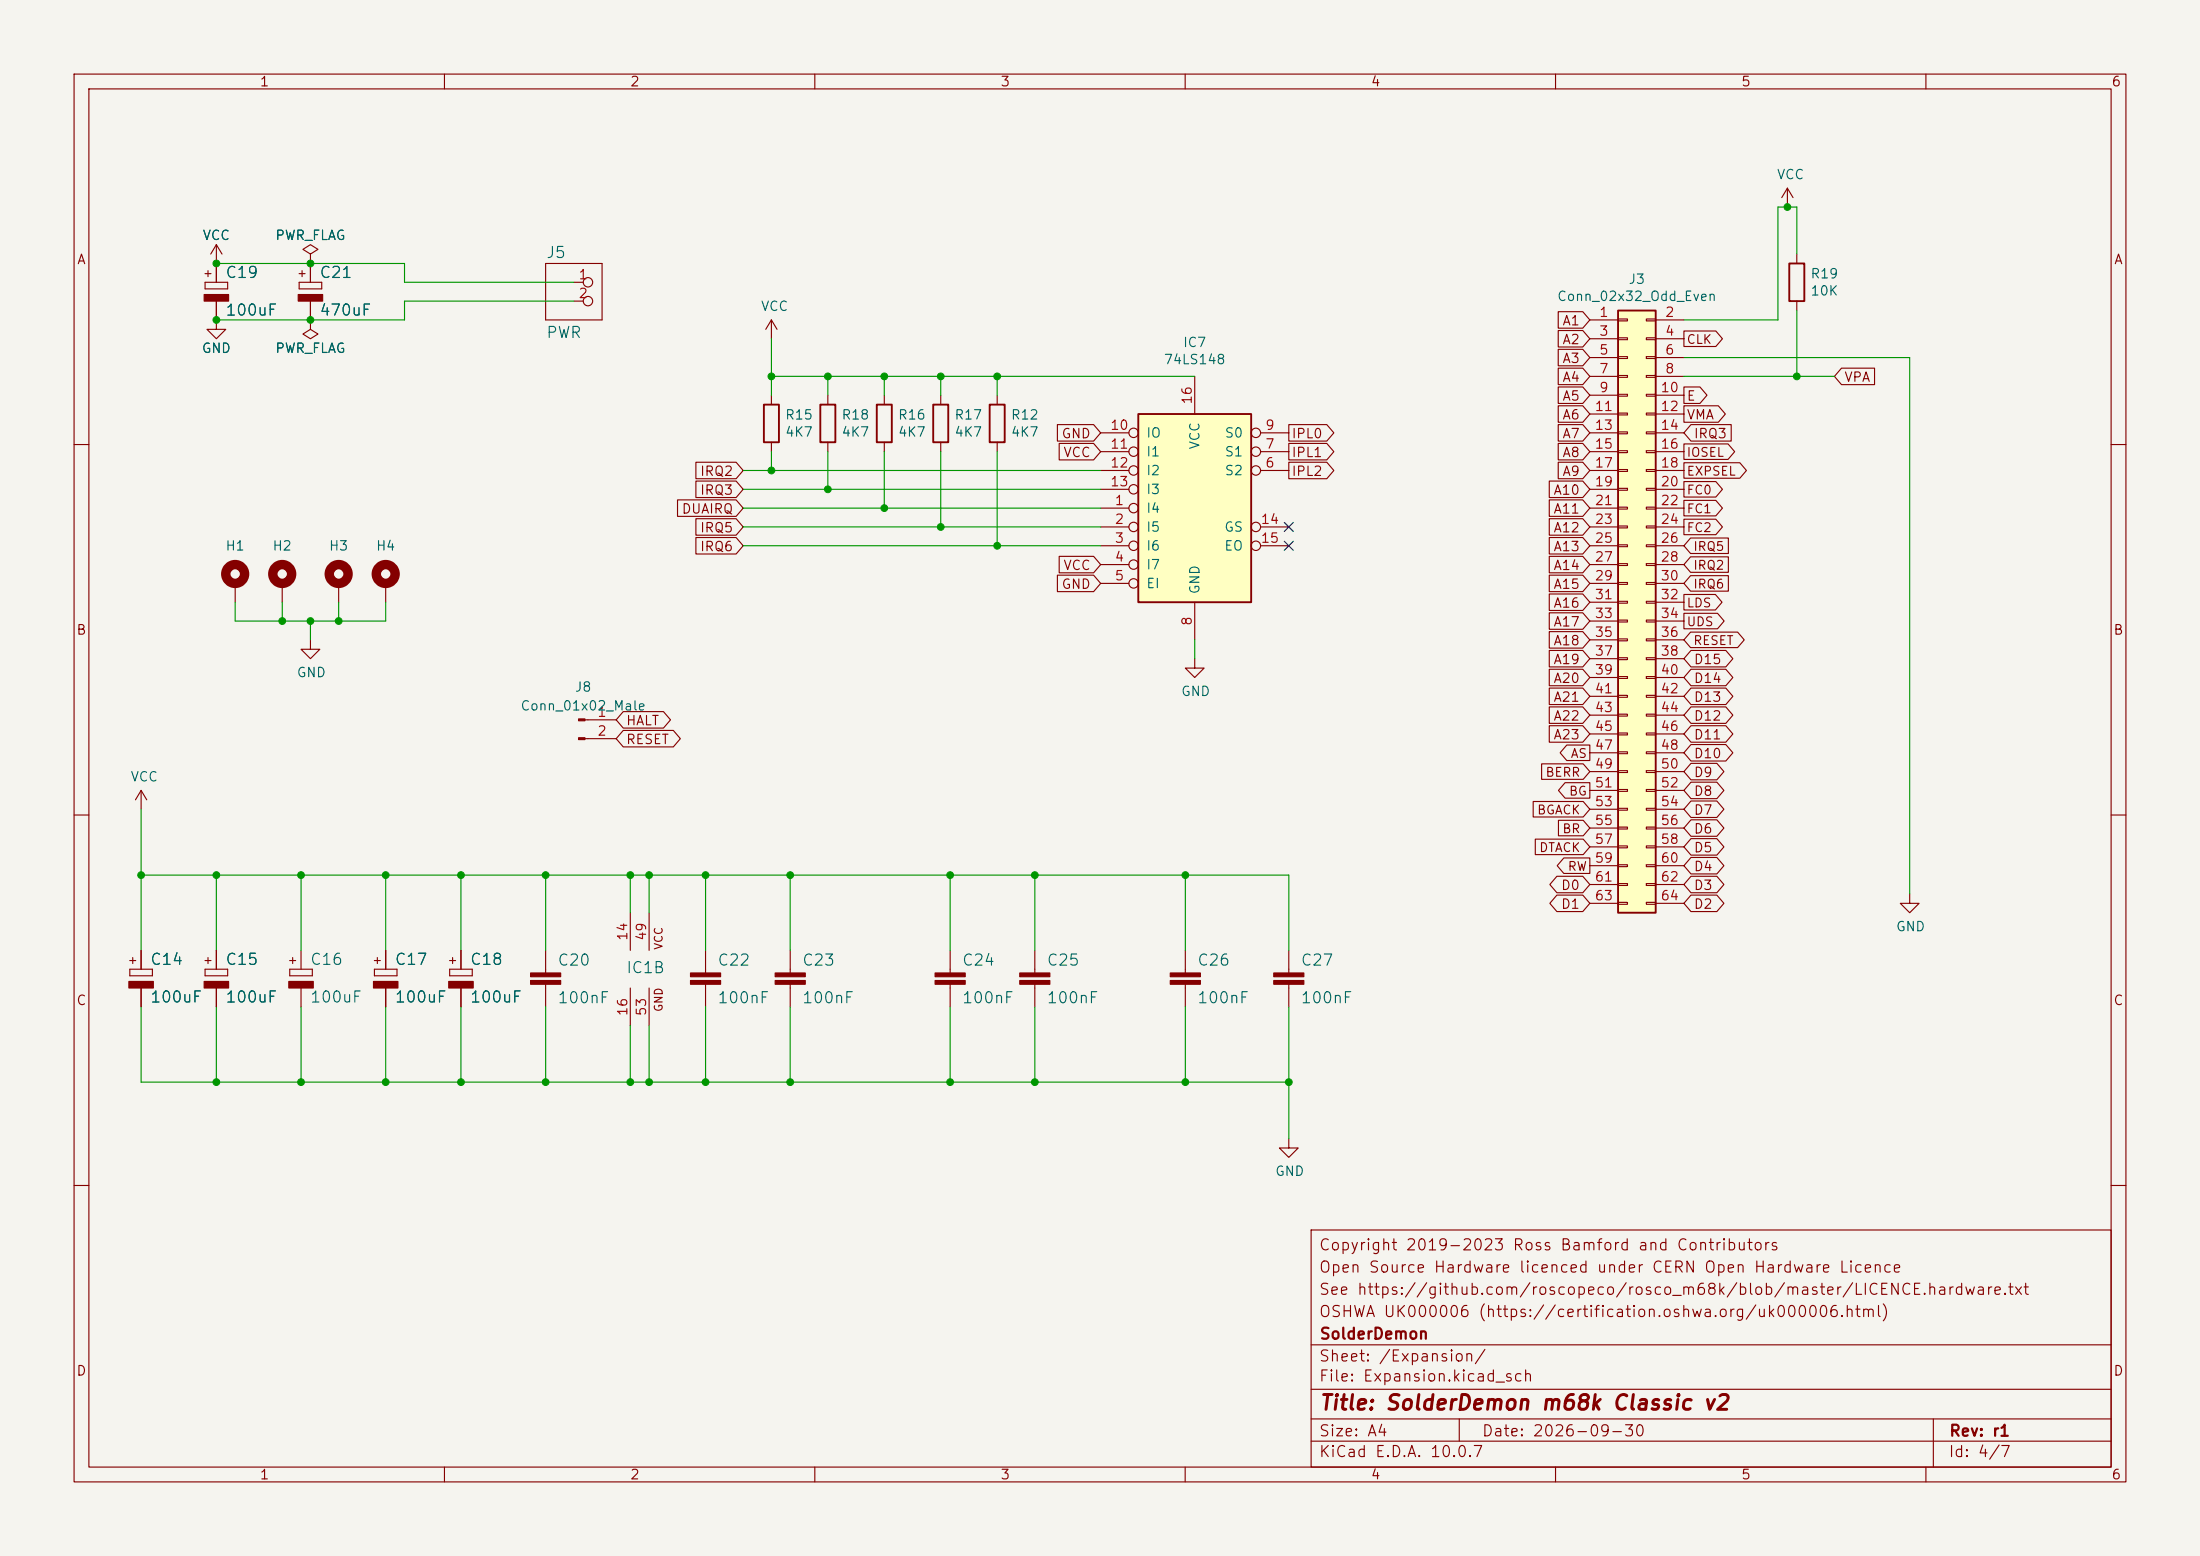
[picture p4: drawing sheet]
<svg xmlns="http://www.w3.org/2000/svg" width="297mm" height="210mm" viewBox="0 0 297 210" stroke-linecap="round" stroke-linejoin="round" font-family="sans-serif">
<path d="M0 0h297v210h-297z" fill="#f5f4ef" stroke="#f5f4ef" stroke-width=".14"/>
<g fill="none" stroke="#840000" stroke-width=".15">
<path d="M10 10h277v190h-277zM12 12h273v186h-273zM60 10v2M110 10v2M160 10v2M210 10v2M260 10v2M27.7 38.1h3v.9h-3zM29.2 33l-.8 1.3M29.2 33l.8 1.3M29.2 33v5.1M40.4 38.1h3v.9h-3z"/>
<path d="M41.9 34.3l1-.6-1-.7-1 .7 1 .6v1.3M41.9 35.6h.1M41.9 35.6v2.5M29.2 40.6v3.9h1.3l-1.3 1.2-1.3-1.2h1.3M41.9 40.6v2.6M104.1 43.2l-.7 1.3M104.1 43.2l.8 1.3M104.1 43.2v2.5M104.1 53.3v1.3M104.1 59.7v1.3M119.4 53.3v1.3M119.4 59.7v1.3"/>
<path d="M127 53.3v1.3M127 59.7v1.3M134.6 53.3v1.3M134.6 59.7v1.3M10 60h2M45.7 78.7v2.6M285 60h2M10 110h2M19 106.7l-.7 1.3M19 106.7l.8 1.3M19 106.7v2.5M285 110h2"/>
<path d="M39.1 130.8h3.1v.9h-3.1zM40.6 128.3v2.5M40.6 133.4v2.5M60.7 130.8h3.1v.9h-3.1zM62.2 128.3v2.5M62.2 133.4v2.5M73.7 128.3v3M73.7 132.8v3.1M95.2 128.3v3M95.2 132.8v3.1M257.8 120.7v1.2h1.3l-1.3 1.3-1.3-1.3h1.3M10 160h2"/>
<path d="M177 166h108v32h-108zM285 160h2M60 198v2M110 198v2M160 198v2M177 194.5h108M177 191.5h108M177 187.5h108M177 181.5h108M197 191.5v3M210 198v2M260 198v2"/>
<path d="M261 191.5v6.5"/>
</g>
<g fill="#840000" stroke="#840000" stroke-width=".15">
<path d="M93.2 131.3h4.1v.5h-4.1z"/>
<path d="M93.2 132.3h4.1v.5h-4.1z"/>
<path d="M39 132.5h3.3v.9h-3.3z"/>
<path d="M27.6 39.8h3.3v.8h-3.3z"/>
<path d="M71.6 131.3h4.1v.5h-4.1z"/>
<path d="M71.6 132.3h4.1v.5h-4.1z"/>
<path d="M40.3 39.8h3.3v.8h-3.3z"/>
<path d="M60.6 132.5h3.3v.9h-3.3z"/>
</g>
<circle cx="45.7" cy="77.5" r="1.27" fill="none" stroke="#840000" stroke-width="1.3"/>
<path d="M103.1 54.6h2.1v5.1h-2.1zM118.4 54.6h2v5.1h-2zM126 54.6h2v5.1h-2zM133.6 54.6h2v5.1h-2z" fill="none" stroke="#840000" stroke-width=".25"/>
<path d="M218.4 41.9h5.1v81.3h-5.1z" fill="#ffffc2"/>
<path d="M218.4 41.9h5.1v81.3h-5.1z" fill="none" stroke="#840000" stroke-width=".25"/>
<g fill="none" stroke="#840000" stroke-width=".15">
<path d="M73.7 35.6h7.6v7.6h-7.6zM77.5 38.1h1.2M41.9 43.2v1.3l1 .6-1 .6-1-.6 1-.6M41.9 43.2h.1M77.5 40.6h1.2M214.6 43.2h3.8M214.6 45.7h3.8M214.6 48.3h3.8M214.6 50.8h3.8M214.6 53.3h3.8M214.6 55.9h3.8M214.6 58.4h3.8"/>
<path d="M218.4 43.1h1.3v.2h-1.3zM218.4 45.6h1.3v.2h-1.3zM218.4 48.1h1.3v.3h-1.3zM218.4 50.7h1.3v.2h-1.3zM218.4 53.2h1.3v.3h-1.3zM218.4 55.8h1.3v.2h-1.3zM218.4 58.3h1.3v.2h-1.3zM222.2 43.1h1.3v.2h-1.3zM222.2 45.6h1.3v.2h-1.3zM222.2 48.1h1.3v.3h-1.3zM222.2 50.7h1.3v.2h-1.3zM222.2 53.2h1.3v.3h-1.3z"/>
<path d="M222.2 55.8h1.3v.2h-1.3zM222.2 58.3h1.3v.2h-1.3zM223.5 43.2h3.8M223.5 45.7h3.8M223.5 48.3h3.8M223.5 50.8h3.8M223.5 53.3h3.8M223.5 55.9h3.8M223.5 58.4h3.8M214.6 61h3.8M214.6 63.5h3.8M214.6 66h3.8"/>
<path d="M214.6 68.6h3.8M214.6 71.1h3.8M214.6 73.7h3.8M214.6 76.2h3.8M214.6 78.7h3.8M218.4 60.8h1.3v.3h-1.3zM218.4 63.4h1.3v.2h-1.3zM218.4 65.9h1.3v.3h-1.3zM218.4 68.5h1.3v.2h-1.3zM218.4 71h1.3v.2h-1.3zM218.4 73.5h1.3v.3h-1.3zM218.4 76.1h1.3v.2h-1.3z"/>
<path d="M218.4 78.6h1.3v.3h-1.3zM222.2 60.8h1.3v.3h-1.3zM222.2 63.4h1.3v.2h-1.3zM222.2 65.9h1.3v.3h-1.3zM222.2 68.5h1.3v.2h-1.3zM222.2 71h1.3v.2h-1.3zM222.2 73.5h1.3v.3h-1.3zM222.2 76.1h1.3v.2h-1.3zM222.2 78.6h1.3v.3h-1.3zM223.5 61h3.8M223.5 63.5h3.8M223.5 66h3.8"/>
<path d="M223.5 68.6h3.8M223.5 71.1h3.8M223.5 73.7h3.8M223.5 76.2h3.8M223.5 78.7h3.8M214.6 81.3h3.8M214.6 83.8h3.8M214.6 86.4h3.8M214.6 88.9h3.8M214.6 91.4h3.8M214.6 94h3.8M214.6 96.5h3.8"/>
<path d="M214.6 99.1h3.8M218.4 81.2h1.3v.2h-1.3zM218.4 83.7h1.3v.2h-1.3zM218.4 86.2h1.3v.3h-1.3zM218.4 88.8h1.3v.2h-1.3zM218.4 91.3h1.3v.3h-1.3zM218.4 93.9h1.3v.2h-1.3zM218.4 96.4h1.3v.2h-1.3zM218.4 98.9h1.3v.3h-1.3zM222.2 81.2h1.3v.2h-1.3zM222.2 83.7h1.3v.2h-1.3zM222.2 86.2h1.3v.3h-1.3z"/>
<path d="M222.2 88.8h1.3v.2h-1.3zM222.2 91.3h1.3v.3h-1.3zM222.2 93.9h1.3v.2h-1.3zM222.2 96.4h1.3v.2h-1.3zM222.2 98.9h1.3v.3h-1.3zM223.5 81.3h3.8M223.5 83.8h3.8M223.5 86.4h3.8M223.5 88.9h3.8M223.5 91.4h3.8M223.5 94h3.8M223.5 96.5h3.8"/>
<path d="M223.5 99.1h3.8M214.6 101.6h3.8M214.6 104.1h3.8M214.6 106.7h3.8M214.6 109.2h3.8M214.6 111.8h3.8M214.6 114.3h3.8M214.6 116.8h3.8M214.6 119.4h3.8M218.4 101.5h1.3v.2h-1.3zM218.4 104h1.3v.3h-1.3zM218.4 106.6h1.3v.2h-1.3z"/>
<path d="M218.4 109.1h1.3v.2h-1.3zM218.4 111.6h1.3v.3h-1.3zM218.4 114.2h1.3v.2h-1.3zM218.4 116.7h1.3v.3h-1.3zM218.4 119.3h1.3v.2h-1.3zM222.2 101.5h1.3v.2h-1.3zM222.2 104h1.3v.3h-1.3zM222.2 106.6h1.3v.2h-1.3zM222.2 109.1h1.3v.2h-1.3zM222.2 111.6h1.3v.3h-1.3zM222.2 114.2h1.3v.2h-1.3zM222.2 116.7h1.3v.3h-1.3z"/>
<path d="M222.2 119.3h1.3v.2h-1.3zM223.5 101.6h3.8M223.5 104.1h3.8M223.5 106.7h3.8M223.5 109.2h3.8M223.5 111.8h3.8M223.5 114.3h3.8M223.5 116.8h3.8M223.5 119.4h3.8M50.5 130.8h3.1v.9h-3.1zM52.1 128.3v2.5M52.1 133.4v2.5"/>
<path d="M85.1 123.2v5.1M85.1 133.4v5M87.6 123.2v5.1M87.6 133.4v5M214.6 121.9h3.8M218.4 121.8h1.3v.2h-1.3zM222.2 121.8h1.3v.2h-1.3zM223.5 121.9h3.8"/>
<circle cx="79.4" cy="38.1" r=".63"/>
<circle cx="79.4" cy="40.6" r=".63"/>
</g>
<path d="M50.4 132.5h3.3v.9h-3.3z" fill="#840000" stroke="#840000" stroke-width=".15"/>
<path d="M153.7 55.9h15.2v25.4h-15.2z" fill="#ffffc2"/>
<path d="M241.6 35.6h2v5h-2zM110.7 54.6h2.1v5.1h-2.1zM153.7 55.9h15.2v25.4h-15.2z" fill="none" stroke="#840000" stroke-width=".25"/>
<g fill="none" stroke="#840000" stroke-width=".15">
<path d="M29.2 35.6v2.5M41.9 35.6h.1M41.9 35.6v2.5M241.3 25.4l-.8 1.3M241.3 25.4l.8 1.3M241.3 25.4v2.5M242.6 34.3v1.3M29.2 40.6v2.6M41.9 43.2h.1M41.9 40.6v2.6M111.8 53.3v1.3M111.8 59.7v1.3"/>
<path d="M142.8 57.3h4.8l1 1.1-1 1.1h-4.8zM143 59.8h4.6l1 1.2-1 1.1h-4.6zM148.6 58.4h3.8M161.3 50.8v5.1M170.2 58.4h3.8M174 57.3h5.1l1 1.1-1 1.1h-5.1zM174 59.8h5.1l1 1.2-1 1.1h-5.1zM210.4 52.2h3.3l.9 1.1-.9 1.2h-3.3zM210.4 49.7h3.3l.9 1.1-.9 1.1h-3.3zM210.4 57.3h3.3l.9 1.1-.9 1.1h-3.3zM210.4 42.1h3.3l.9 1.1-.9 1.1h-3.3zM210.4 47.1h3.3l.9 1.2-.9 1.1h-3.3z"/>
<path d="M210.4 44.6h3.3l.9 1.1-.9 1.1h-3.3zM210.4 54.8h3.3l.9 1.1-.9 1.1h-3.3zM210.4 59.8h3.3l.9 1.2-.9 1.1h-3.3zM227.3 59.9h6l.9 1.1-.9 1h-6zM227.3 54.8h4.7l.9 1.1-.9 1.1h-4.7zM227.3 52.2h2.2l.9 1.1-.9 1.2h-2.2zM227.3 44.7h4.3l.9 1-.9 1.1h-4.3zM228.3 57.3h5.4v2.2h-5.4l-1-1.1zM242.6 40.6v1.3M248.6 49.7h4.5v2.2h-4.5l-1-1.1zM31.7 78.7v2.6M38.1 78.7v2.6"/>
<path d="M52.1 78.7v2.6M91.5 67.5h7.9l.9 1.1-.9 1.1h-7.9zM93.9 64.9h5.5l.9 1.1-.9 1.2h-5.5zM93.9 72.5h5.5l.9 1.2-.9 1.1h-5.5zM93.9 62.4h5.5l.9 1.1-.9 1.1h-5.5zM93.9 70h5.5l.9 1.1-.9 1.1h-5.5zM142.8 77.6h4.8l1 1.1-1 1.2h-4.8zM143 75.1h4.6l1 1.1-1 1.1h-4.6zM148.6 68.6h3.8M148.6 71.1h3.8M148.6 73.7h3.8M148.6 76.2h3.8"/>
<path d="M148.6 78.7h3.8M148.6 63.5h3.8M148.6 61h3.8M148.6 66h3.8M170.2 71.1h3.8M170.2 73.7h3.8M170.2 63.5h3.8M170.2 61h3.8M174 62.4h5.1l1 1.1-1 1.1h-5.1zM209.2 75.1h4.5l.9 1.1-.9 1.1h-4.5zM209.2 77.6h4.5l.9 1.1-.9 1.2h-4.5zM209.2 72.5h4.5l.9 1.2-.9 1.1h-4.5z"/>
<path d="M209.2 70h4.5l.9 1.1-.9 1.1h-4.5zM209.2 67.5h4.5l.9 1.1-.9 1.1h-4.5zM209.2 64.9h4.5l.9 1.1-.9 1.2h-4.5zM210.4 62.4h3.3l.9 1.1-.9 1.1h-3.3zM227.3 67.5h4.3l.9 1.1-.9 1h-4.3zM227.3 70.1h4.3l.9 1-.9 1.1h-4.3zM227.3 65h4.3l.9 1-.9 1.1h-4.3zM227.3 62.5h7.6l.9 1-.9 1h-7.6zM228.2 72.6h5.1v2.1h-5.1l-.9-1zM228.2 77.7h5.1v2.1h-5.1l-.9-1.1zM228.2 75.2h5.1v2h-5.1l-.9-1zM41.9 86.4v1.2h1.3l-1.3 1.3-1.3-1.3h1.3"/>
<path d="M79 97.2h4.2M79 99.7h4.2M84.1 96h5.5l.9 1.2-.9 1.1h-5.5l-.9-1.1zM84.1 98.6h6.8l1 1.1-1 1.1h-6.8l-.9-1.1zM161.3 88.9v1.3h1.3l-1.3 1.2-1.3-1.2h1.3M161.3 81.3v5.1M209.2 87.8h4.5l.9 1.1-.9 1.1h-4.5zM209.2 85.2h4.5l.9 1.2-.9 1.1h-4.5zM209.2 92.9h4.5l.9 1.1-.9 1.1h-4.5zM209.2 95.4h4.5l.9 1.1-.9 1.1h-4.5zM209.2 97.9h4.5l.9 1.2-.9 1.1h-4.5zM209.2 82.7h4.5l.9 1.1-.9 1.1h-4.5z"/>
<path d="M209.2 90.3h4.5l.9 1.1-.9 1.2h-4.5zM209.2 80.2h4.5l.9 1.1-.9 1.1h-4.5zM227.3 80.2h4.3l.9 1.1-.9 1h-4.3zM227.3 82.8h4.6l.9 1-.9 1.1h-4.6zM228.2 85.3h6.4l.9 1.1-.9 1h-6.4l-.9-1zM228.3 92.9h4.7l.9 1.1-.9 1.1h-4.7l-1-1.1zM228.3 90.3h4.7l.9 1.1-.9 1.2h-4.7l-1-1.2zM228.3 87.8h4.7l.9 1.1-.9 1.1h-4.7l-1-1.1zM228.3 97.9h4.7l.9 1.2-.9 1.1h-4.7l-1-1.1zM228.3 95.4h4.7l.9 1.1-.9 1.1h-4.7l-1-1.1zM207 108.2h6.7l.9 1-.9 1.1h-6.7zM207.3 113.3h6.4l.9 1-.9 1h-6.4z"/>
<path d="M208.1 103.1h5.6l.9 1-.9 1.1h-5.6zM210.2 118.3h3.5l.9 1.1-.9 1.1h-3.5l-1-1.1zM210.4 110.7h3.3l.9 1.1-.9 1h-3.3zM211.1 115.8h3.5v2.1h-3.5l-.9-1.1zM211.3 105.6h3.3v2.1h-3.3l-.9-1zM211.5 100.6h3.1v2h-3.1l-.9-1zM228.3 108.1h3.5l.9 1.1-.9 1.1h-3.5l-1-1.1zM228.3 115.7h3.5l.9 1.1-.9 1.2h-3.5l-1-1.2zM228.3 105.6h3.5l.9 1.1-.9 1.1h-3.5l-1-1.1zM228.3 118.3h3.5l.9 1.1-.9 1.1h-3.5l-1-1.1zM228.3 113.2h3.5l.9 1.1-.9 1.1h-3.5l-1-1.1zM228.3 110.6h3.5l.9 1.2-.9 1.1h-3.5l-1-1.1z"/>
<path d="M228.3 103h3.5l.9 1.1-.9 1.2h-3.5l-1-1.2zM228.3 100.5h4.7l.9 1.1-.9 1.1h-4.7l-1-1.1zM17.5 130.8h3.1v.9h-3.1zM19 128.3v2.5M19 133.4v2.5M27.7 130.8h3v.9h-3zM29.2 128.3v2.5M29.2 133.4v2.5M52.1 128.3v2.5M52.1 133.4v2.5M62.2 128.3v2.5M62.2 133.4v2.5"/>
<path d="M106.7 128.3v3M106.7 132.8v3.1M128.3 128.3v3M128.3 132.8v3.1M139.7 128.3v3M139.7 132.8v3.1M160 128.3v3M160 132.8v3.1M174 128.3v3M174 132.8v3.1M210.2 120.8h3.5l.9 1.1-.9 1.1h-3.5l-1-1.1zM228.3 120.8h3.5l.9 1.1-.9 1.1h-3.5l-1-1.1z"/>
<path d="M174 153.7v1.2h1.3l-1.3 1.3-1.3-1.3h1.3"/>
<circle cx="153" cy="58.4" r=".63"/>
<circle cx="169.5" cy="58.4" r=".63"/>
<circle cx="153" cy="78.7" r=".63"/>
<circle cx="153" cy="68.6" r=".63"/>
<circle cx="153" cy="71.1" r=".63"/>
<circle cx="153" cy="76.2" r=".63"/>
<circle cx="153" cy="66" r=".63"/>
<circle cx="153" cy="63.5" r=".63"/>
<circle cx="153" cy="61" r=".63"/>
<circle cx="153" cy="73.7" r=".63"/>
<circle cx="169.5" cy="63.5" r=".63"/>
<circle cx="169.5" cy="71.1" r=".63"/>
<circle cx="169.5" cy="61" r=".63"/>
<circle cx="169.5" cy="73.7" r=".63"/>
</g>
<g fill="#840000" stroke="#840000" stroke-width=".15">
<path d="M104.6 131.3h4.1v.5h-4.1z"/>
<path d="M104.6 132.3h4.1v.5h-4.1z"/>
<path d="M78.1 97h.9v.3h-.9z"/>
<path d="M78.1 99.6h.9v.2h-.9z"/>
<path d="M126.2 131.3h4.1v.5h-4.1z"/>
<path d="M126.2 132.3h4.1v.5h-4.1z"/>
<path d="M137.7 131.3h4v.5h-4z"/>
<path d="M137.7 132.3h4v.5h-4z"/>
<path d="M172 131.3h4v.5h-4z"/>
<path d="M172 132.3h4v.5h-4z"/>
<path d="M158 131.3h4.1v.5h-4.1z"/>
<path d="M158 132.3h4.1v.5h-4.1z"/>
<path d="M27.6 132.5h3.3v.9h-3.3z"/>
<path d="M17.4 132.5h3.3v.9h-3.3z"/>
</g>
<g fill="none" stroke="#840000" stroke-width="1.3">
<circle cx="31.7" cy="77.5" r="1.27"/>
<circle cx="38.1" cy="77.5" r="1.27"/>
<circle cx="52.1" cy="77.5" r="1.27"/>
</g>
<g fill="none" stroke="#009600" stroke-width=".15">
<path d="M29.2 35.6h25.4v2.5h22.9M242.6 34.3v-6.4h-2.6v15.3h-12.7M77.5 40.6h-22.9v2.6h-25.4M104.1 50.8h57.2M104.1 45.7v7.6M111.8 50.8v2.5M119.4 50.8v2.5M127 50.8v2.5M134.6 50.8v2.5M227.3 48.3h30.5v72.4M227.3 50.8h20.3M242.6 41.9v8.9"/>
<path d="M100.3 71.1h48.3M100.3 68.6h48.3M100.3 73.7h48.3M100.3 63.5h48.3M100.3 66h48.3M104.1 61v2.5M111.8 61v5M119.4 61v7.6M127 61v10.1M134.6 61v12.7M31.7 81.3v2.5h20.4v-2.5M38.1 81.3v2.5"/>
<path d="M41.9 83.8v2.6M45.7 81.3v2.5M161.3 86.4v2.5M19 118.1h155v10.2M19 109.2v19.1M29.2 118.1v10.2M40.6 118.1v10.2M52.1 118.1v10.2M62.2 118.1v10.2M73.7 118.1v10.2M85.1 118.1v5.1M87.6 118.1v5.1"/>
<path d="M95.2 118.1v10.2M106.7 118.1v10.2M128.3 118.1v10.2M139.7 118.1v10.2M160 118.1v10.2M19 135.9v10.2h155M29.2 135.9v10.2M40.6 135.9v10.2M52.1 135.9v10.2M62.2 135.9v10.2M73.7 135.9v10.2M85.1 138.4v7.7"/>
<path d="M87.6 138.4v7.7M95.2 135.9v10.2M106.7 135.9v10.2M128.3 135.9v10.2M139.7 135.9v10.2M160 135.9v10.2M174 135.9v17.8"/>
</g>
<path d="M173.4 70.5l1.2 1.2M173.4 73.1l1.2 1.2M174.6 70.5l-1.2 1.2M174.6 73.1l-1.2 1.2" fill="none" stroke="#000084" stroke-width=".15"/>
<g fill="#009600" stroke="#009600" stroke-width=".14">
<circle cx="52.1" cy="118.1" r=".46"/>
<circle cx="62.2" cy="118.1" r=".46"/>
<circle cx="38.1" cy="83.8" r=".46"/>
<circle cx="41.9" cy="83.8" r=".46"/>
<circle cx="87.6" cy="118.1" r=".46"/>
<circle cx="95.2" cy="118.1" r=".46"/>
<circle cx="45.7" cy="83.8" r=".46"/>
<circle cx="87.6" cy="146.1" r=".46"/>
<circle cx="85.1" cy="146.1" r=".46"/>
<circle cx="73.7" cy="118.1" r=".46"/>
<circle cx="85.1" cy="118.1" r=".46"/>
<circle cx="106.7" cy="146.1" r=".46"/>
<circle cx="95.2" cy="146.1" r=".46"/>
<circle cx="73.7" cy="146.1" r=".46"/>
<circle cx="29.2" cy="146.1" r=".46"/>
<circle cx="40.6" cy="146.1" r=".46"/>
<circle cx="52.1" cy="146.1" r=".46"/>
<circle cx="62.2" cy="146.1" r=".46"/>
<circle cx="19" cy="118.1" r=".46"/>
<circle cx="40.6" cy="118.1" r=".46"/>
<circle cx="29.2" cy="118.1" r=".46"/>
<circle cx="106.7" cy="118.1" r=".46"/>
<circle cx="128.3" cy="118.1" r=".46"/>
<circle cx="139.7" cy="146.1" r=".46"/>
<circle cx="128.3" cy="146.1" r=".46"/>
<circle cx="139.7" cy="118.1" r=".46"/>
<circle cx="104.1" cy="63.5" r=".46"/>
<circle cx="119.4" cy="68.6" r=".46"/>
<circle cx="41.9" cy="43.2" r=".46"/>
<circle cx="41.9" cy="35.6" r=".46"/>
<circle cx="29.2" cy="43.2" r=".46"/>
<circle cx="29.2" cy="35.6" r=".46"/>
<circle cx="134.6" cy="50.8" r=".46"/>
<circle cx="127" cy="50.8" r=".46"/>
<circle cx="111.8" cy="50.8" r=".46"/>
<circle cx="104.1" cy="50.8" r=".46"/>
<circle cx="119.4" cy="50.8" r=".46"/>
<circle cx="111.8" cy="66" r=".46"/>
<circle cx="134.6" cy="73.7" r=".46"/>
<circle cx="127" cy="71.1" r=".46"/>
<circle cx="160" cy="146.1" r=".46"/>
<circle cx="174" cy="146.1" r=".46"/>
<circle cx="160" cy="118.1" r=".46"/>
<circle cx="242.6" cy="50.8" r=".46"/>
<circle cx="241.3" cy="27.9" r=".46"/>
</g>
<text font-size="2" fill="#840000" x="178" y="190.8">Title: SolderDemon m68k Classic v2</text>
<g font-size="1.5" fill="#006464">
<text x="73.6" y="35.2">J5</text>
<text x="30.3" y="37.9">C19</text>
<text x="43" y="37.9">C21</text>
<text x="30.3" y="43">100uF</text>
<text x="43" y="43">470uF</text>
<text x="73.6" y="46">PWR</text>
<text x="20.2" y="130.6">C14</text>
<text x="30.3" y="130.6">C15</text>
<text x="41.8" y="130.6">C16</text>
<text x="53.2" y="130.6">C17</text>
<text x="63.4" y="130.6">C18</text>
<text x="75.2" y="130.7">C20</text>
<text x="84.4" y="131.7">IC1B</text>
<text x="96.8" y="130.7">C22</text>
<text x="108.2" y="130.7">C23</text>
<text x="129.8" y="130.7">C24</text>
<text x="141.2" y="130.7">C25</text>
<text x="161.5" y="130.7">C26</text>
<text x="175.5" y="130.7">C27</text>
<text x="20.2" y="135.7">100uF</text>
<text x="30.3" y="135.7">100uF</text>
<text x="41.8" y="135.7">100uF</text>
<text x="53.2" y="135.7">100uF</text>
<text x="63.4" y="135.7">100uF</text>
<text x="75.2" y="135.8">100nF</text>
<text x="96.8" y="135.8">100nF</text>
<text x="108.2" y="135.8">100nF</text>
<text x="129.8" y="135.8">100nF</text>
<text x="141.2" y="135.8">100nF</text>
<text x="161.5" y="135.8">100nF</text>
<text x="175.5" y="135.8">100nF</text>
</g>
<g font-size="1.5" fill="#840000">
<text x="178" y="172.1">Open Source Hardware licenced under CERN Open Hardware Licence</text>
<text x="178" y="169.1">Copyright 2019-2023 Ross Bamford and Contributors</text>
<text x="178" y="178.1">OSHWA UK000006 (https://certification.oshwa.org/uk000006.html)</text>
<text x="178" y="175.1">See https://github.com/roscopeco/rosco_m68k/blob/master/LICENCE.hardware.txt</text>
<text x="178" y="184.1">Sheet: /Expansion/</text>
<text x="178" y="181.1">SolderDemon</text>
<text x="178" y="186.8">File: Expansion.kicad_sch</text>
<text x="178" y="197">KiCad E.D.A. 10.0.7</text>
<text x="178" y="194.2">Size: A4</text>
<text x="200" y="194.2">Date: 2026-09-30</text>
<text x="263" y="197">Id: 4/7</text>
<text x="263" y="194.2">Rev: r1</text>
</g>
<g font-size="1.3" fill="#840000">
<text x="35" y="12">1</text>
<text x="85" y="12">2</text>
<text x="135" y="12">3</text>
<text x="185" y="12">4</text>
<text x="235" y="12">5</text>
<text x="285" y="12">6</text>
<text x="10.3" y="36">A</text>
<text x="285.3" y="36">A</text>
<text x="210.8" y="44.2">A1</text>
<text x="210.8" y="46.8">A2</text>
<text x="210.8" y="51.9">A4</text>
<text x="210.8" y="49.3">A3</text>
<text x="248.9" y="51.9">VPA</text>
<text x="143.2" y="59.5">GND</text>
<text x="174.3" y="59.5">IPL0</text>
<text x="210.8" y="54.4">A5</text>
<text x="210.8" y="59.5">A7</text>
<text x="210.8" y="56.9">A6</text>
<text x="227.6" y="56.9">VMA</text>
<text x="227.6" y="54.4">E</text>
<text x="228.6" y="59.5">IRQ3</text>
<text x="94.4" y="64.6">IRQ2</text>
<text x="143.5" y="62">VCC</text>
<text x="174.3" y="64.6">IPL2</text>
<text x="174.3" y="62">IPL1</text>
<text x="210.8" y="64.6">A9</text>
<text x="210.8" y="62">A8</text>
<text x="91.9" y="69.6">DUAIRQ</text>
<text x="94.4" y="67.1">IRQ3</text>
<text x="209.6" y="69.6">A11</text>
<text x="209.6" y="67.1">A10</text>
<text x="94.4" y="74.7">IRQ6</text>
<text x="94.4" y="72.2">IRQ5</text>
<text x="143.5" y="77.3">VCC</text>
<text x="209.6" y="77.3">A14</text>
<text x="209.6" y="74.7">A13</text>
<text x="209.6" y="72.2">A12</text>
<text x="143.2" y="79.8">GND</text>
<text x="209.6" y="79.8">A15</text>
<text x="209.6" y="82.3">A16</text>
<text x="10.2" y="86">B</text>
<text x="209.6" y="90">A19</text>
<text x="209.6" y="87.4">A18</text>
<text x="209.6" y="84.9">A17</text>
<text x="228.6" y="90">D15</text>
<text x="285.2" y="86">B</text>
<text x="209.6" y="95">A21</text>
<text x="209.6" y="92.5">A20</text>
<text x="228.6" y="95">D13</text>
<text x="228.6" y="92.5">D14</text>
<text x="84.4" y="98.2">HALT</text>
<text x="84.4" y="100.7">RESET</text>
<text x="209.6" y="97.6">A22</text>
<text x="209.6" y="100.1">A23</text>
<text x="228.6" y="100.1">D11</text>
<text x="228.6" y="97.6">D12</text>
<text x="228.6" y="107.7">D8</text>
<text x="228.6" y="105.2">D9</text>
<text x="228.6" y="102.7">D10</text>
<text x="228.6" y="110.3">D7</text>
<text x="228.6" y="112.8">D6</text>
<text x="228.6" y="117.9">D4</text>
<text x="228.6" y="115.4">D5</text>
<text x="210.7" y="120.4">D0</text>
<text x="210.7" y="123">D1</text>
<text x="228.6" y="123">D2</text>
<text x="228.6" y="120.4">D3</text>
<text x="10.2" y="136">C</text>
<text x="285.2" y="136">C</text>
<text x="10.2" y="186">D</text>
<text x="285.2" y="186">D</text>
<text x="35" y="200">1</text>
<text x="85" y="200">2</text>
<text x="135" y="200">3</text>
<text x="185" y="200">4</text>
<text x="235" y="200">5</text>
<text x="285" y="200">6</text>
</g>
<g font-size="1.3" fill="#006464">
<text x="239.8" y="24.5">VCC</text>
<text x="27.3" y="32.7">VCC</text>
<text x="37.1" y="32.7">PWR_FLAG</text>
<text x="210.1" y="40.9">Conn_02x32_Odd_Even</text>
<text x="219.8" y="38.6">J3</text>
<text x="244.3" y="37.9">R19</text>
<text x="244.3" y="40.2">10K</text>
<text x="27.1" y="48">GND</text>
<text x="37.1" y="48">PWR_FLAG</text>
<text x="102.6" y="42.3">VCC</text>
<text x="159.6" y="47.2">IC7</text>
<text x="157" y="49.5">74LS148</text>
<text x="105.9" y="56.9">R15</text>
<text x="105.9" y="59.3">4K7</text>
<text x="113.5" y="56.9">R18</text>
<text x="113.5" y="59.3">4K7</text>
<text x="121.1" y="56.9">R16</text>
<text x="121.1" y="59.3">4K7</text>
<text x="128.8" y="56.9">R17</text>
<text x="128.8" y="59.3">4K7</text>
<text x="136.4" y="56.9">R12</text>
<text x="136.4" y="59.3">4K7</text>
<text x="154.7" y="59.4">IO</text>
<text x="165.2" y="59.4">S0</text>
<text x="154.7" y="61.9">I1</text>
<text x="154.7" y="64.5">I2</text>
<text x="162.3" y="60.8" transform="rotate(-90 162.3 60.8)">VCC</text>
<text x="165.2" y="64.5">S2</text>
<text x="165.2" y="61.9">S1</text>
<text x="154.7" y="69.5">I4</text>
<text x="154.7" y="67">I3</text>
<text x="30.4" y="74.6">H1</text>
<text x="36.7" y="74.6">H2</text>
<text x="44.3" y="74.6">H3</text>
<text x="50.7" y="74.6">H4</text>
<text x="154.7" y="72.1">I5</text>
<text x="154.7" y="74.6">I6</text>
<text x="154.7" y="77.2">I7</text>
<text x="165.2" y="72.1">GS</text>
<text x="165.2" y="74.6">EO</text>
<text x="154.7" y="79.7">EI</text>
<text x="162.3" y="80.3" transform="rotate(-90 162.3 80.3)">GND</text>
<text x="40" y="91.7">GND</text>
<text x="77.5" y="93.7">J8</text>
<text x="159.4" y="94.3">GND</text>
<text x="70.2" y="96.2">Conn_01x02_Male</text>
<text x="17.5" y="105.8">VCC</text>
<text x="255.9" y="126">GND</text>
<text x="172.1" y="159">GND</text>
</g>
<g font-size="1.3" fill="#a90000">
<text x="78" y="38">1</text>
<text x="78" y="40.6">2</text>
<text x="215.8" y="43.1">1</text>
<text x="215.8" y="45.6">3</text>
<text x="224.7" y="43.1">2</text>
<text x="224.7" y="45.6">4</text>
<text x="215.8" y="48.2">5</text>
<text x="215.8" y="50.7">7</text>
<text x="215.8" y="53.3">9</text>
<text x="224.1" y="53.3">10</text>
<text x="224.7" y="48.2">6</text>
<text x="224.7" y="50.7">8</text>
<text x="149.8" y="58.3">10</text>
<text x="161.2" y="54.7" transform="rotate(-90 161.2 54.7)">16</text>
<text x="170.7" y="58.3">9</text>
<text x="215.2" y="55.8">11</text>
<text x="215.2" y="58.3">13</text>
<text x="224.1" y="55.8">12</text>
<text x="224.1" y="58.3">14</text>
<text x="149.8" y="60.9">11</text>
<text x="149.8" y="63.4">12</text>
<text x="149.8" y="66">13</text>
<text x="170.7" y="63.4">6</text>
<text x="170.7" y="60.9">7</text>
<text x="215.2" y="60.9">15</text>
<text x="215.2" y="63.4">17</text>
<text x="215.2" y="66">19</text>
<text x="224.1" y="60.9">16</text>
<text x="224.1" y="63.4">18</text>
<text x="224.1" y="66">20</text>
<text x="150.4" y="68.5">1</text>
<text x="150.4" y="71">2</text>
<text x="170.1" y="71">14</text>
<text x="215.2" y="68.5">21</text>
<text x="215.2" y="71">23</text>
<text x="224.1" y="68.5">22</text>
<text x="224.1" y="71">24</text>
<text x="150.4" y="73.6">3</text>
<text x="150.4" y="76.1">4</text>
<text x="170.1" y="73.6">15</text>
<text x="215.2" y="73.6">25</text>
<text x="215.2" y="76.1">27</text>
<text x="224.1" y="73.6">26</text>
<text x="224.1" y="76.1">28</text>
<text x="150.4" y="78.7">5</text>
<text x="215.2" y="78.7">29</text>
<text x="215.2" y="81.2">31</text>
<text x="215.2" y="83.7">33</text>
<text x="224.1" y="78.7">30</text>
<text x="224.1" y="81.2">32</text>
<text x="224.1" y="83.7">34</text>
<text x="161.2" y="84.6" transform="rotate(-90 161.2 84.6)">8</text>
<text x="215.2" y="86.3">35</text>
<text x="215.2" y="88.8">37</text>
<text x="224.1" y="86.3">36</text>
<text x="224.1" y="88.8">38</text>
<text x="215.2" y="91.4">39</text>
<text x="215.2" y="93.9">41</text>
<text x="224.1" y="91.4">40</text>
<text x="224.1" y="93.9">42</text>
<text x="80.5" y="97.1">1</text>
<text x="80.5" y="99.6">2</text>
<text x="215.2" y="96.4">43</text>
<text x="215.2" y="99">45</text>
<text x="215.2" y="101.5">47</text>
<text x="224.1" y="96.4">44</text>
<text x="224.1" y="99">46</text>
<text x="224.1" y="101.5">48</text>
<text x="215.2" y="104.1">49</text>
<text x="215.2" y="106.6">51</text>
<text x="224.1" y="104.1">50</text>
<text x="224.1" y="106.6">52</text>
<text x="215.2" y="109.1">53</text>
<text x="215.2" y="111.7">55</text>
<text x="224.1" y="109.1">54</text>
<text x="224.1" y="111.7">56</text>
<text x="215.2" y="114.2">57</text>
<text x="215.2" y="116.8">59</text>
<text x="215.2" y="119.3">61</text>
<text x="224.1" y="114.2">58</text>
<text x="224.1" y="116.8">60</text>
<text x="224.1" y="119.3">62</text>
<text x="215.2" y="121.8">63</text>
<text x="224.1" y="121.8">64</text>
<text x="85" y="127.1" transform="rotate(-90 85 127.1)">14</text>
<text x="87.5" y="127.1" transform="rotate(-90 87.5 127.1)">49</text>
<text x="85" y="137.2" transform="rotate(-90 85 137.2)">16</text>
<text x="87.5" y="137.2" transform="rotate(-90 87.5 137.2)">53</text>
</g>
<g font-size="1.2" fill="#840000">
<text x="227.6" y="46.7">CLK</text>
<text x="227.6" y="62">IOSEL</text>
<text x="227.6" y="64.5">EXPSEL</text>
<text x="227.6" y="69.6">FC1</text>
<text x="227.6" y="67">FC0</text>
<text x="227.6" y="72.1">FC2</text>
<text x="228.5" y="74.7">IRQ5</text>
<text x="228.5" y="77.2">IRQ2</text>
<text x="227.6" y="82.3">LDS</text>
<text x="228.5" y="79.7">IRQ6</text>
<text x="227.6" y="84.8">UDS</text>
<text x="228.5" y="87.4">RESET</text>
<text x="208.6" y="105.1">BERR</text>
<text x="211.7" y="107.7">BG</text>
<text x="212" y="102.6">AS</text>
<text x="207.4" y="110.2">BGACK</text>
<text x="210.8" y="112.8">BR</text>
<text x="207.7" y="115.3">DTACK</text>
<text x="211.6" y="117.8">RW</text>
</g>
<g font-size="1.1" fill="#840000">
<text x="28.8" y="37.7" transform="rotate(-90 28.8 37.7)">+</text>
<text x="41.5" y="37.7" transform="rotate(-90 41.5 37.7)">+</text>
<text x="18.6" y="130.4" transform="rotate(-90 18.6 130.4)">+</text>
<text x="28.8" y="130.4" transform="rotate(-90 28.8 130.4)">+</text>
<text x="40.2" y="130.4" transform="rotate(-90 40.2 130.4)">+</text>
<text x="51.7" y="130.4" transform="rotate(-90 51.7 130.4)">+</text>
<text x="61.8" y="130.4" transform="rotate(-90 61.8 130.4)">+</text>
<text x="89.7" y="128.3" transform="rotate(-90 89.7 128.3)">VCC</text>
<text x="89.7" y="136.7" transform="rotate(-90 89.7 136.7)">GND</text>
</g>
</svg>
